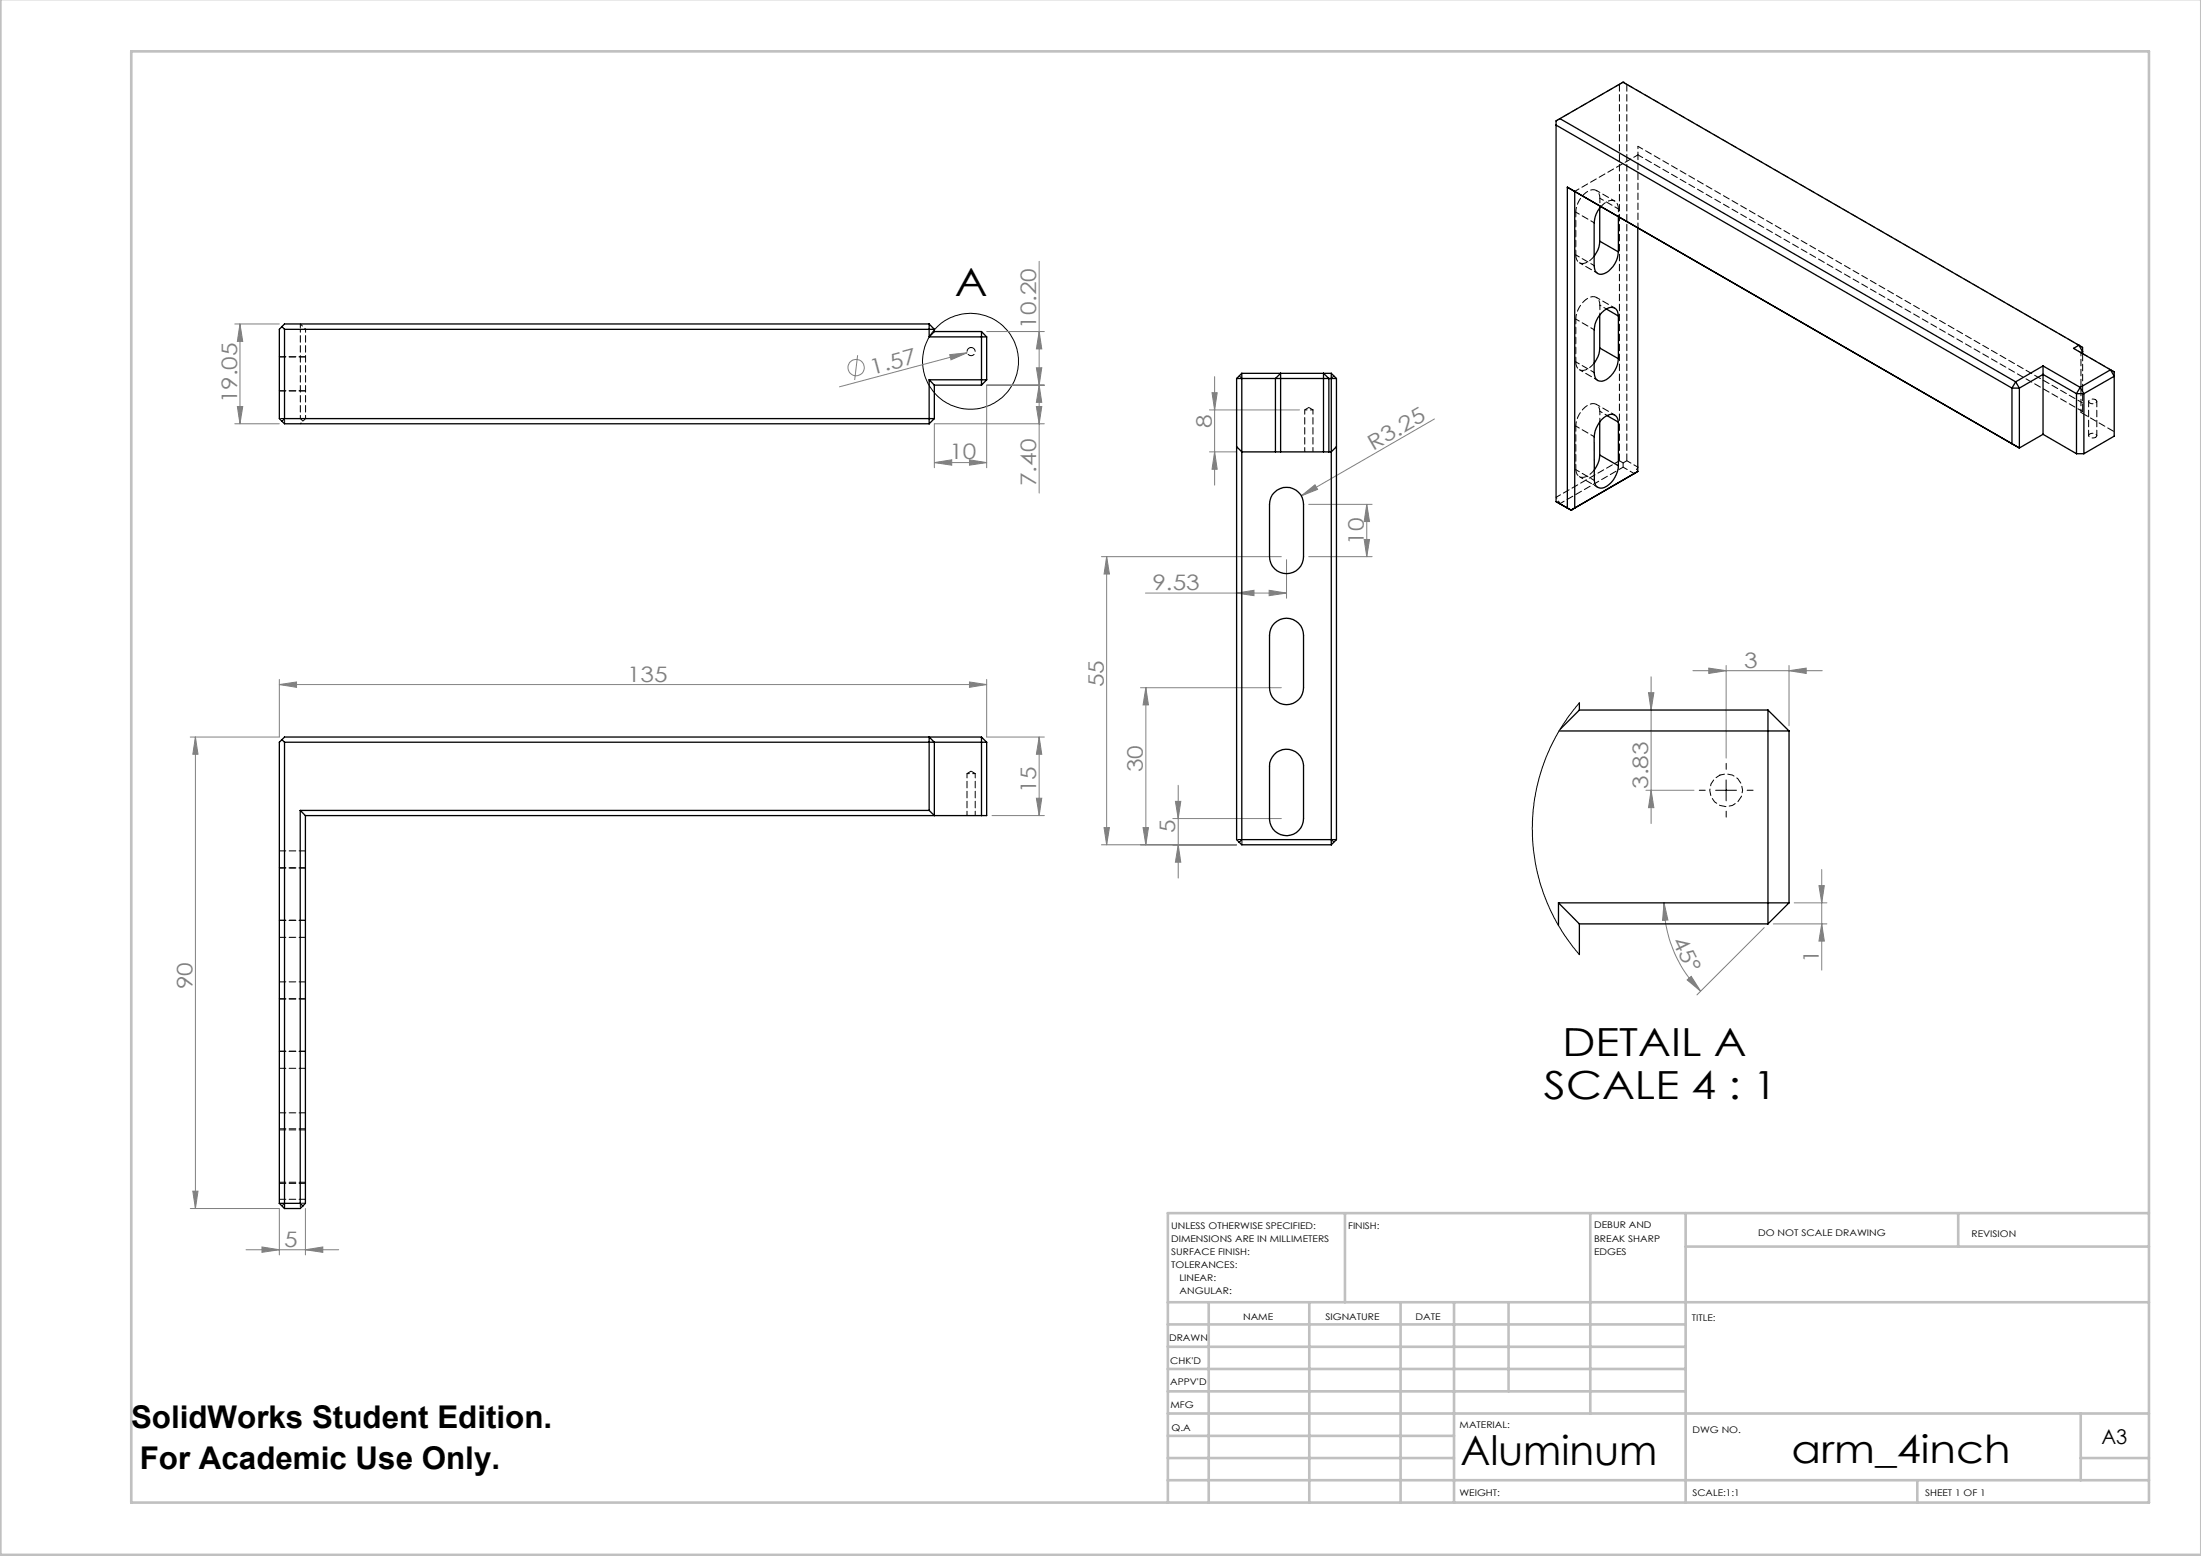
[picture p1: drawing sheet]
<svg xmlns="http://www.w3.org/2000/svg" width="420mm" height="297mm" viewBox="0 0 420 297" stroke-linecap="round" stroke-linejoin="round" font-family="sans-serif">
<g fill="none" stroke="#808080" stroke-width=".19">
<path d="M198.3 49.9v44.2M44.8 61.8h8.5M45.3 77.6h1l-.5 3.3zM45.8 61.8l.5 3.4h-1zM45.8 61.8v19.1M163.7 67.8l-.6 4.7M181.2 67.7l3.3-.4-3 1.4zM184.5 67.3l-24.3 6.5M188.3 63.3h11M197.8 70.2h1l-.5 3.3zM197.8 77.6h1l-.5 3.3zM198.3 63.3l.5 3.3h-1z"/>
<path d="M198.3 73.5l.5 3.3h-1zM199.3 73.5h-11v15.8M230.8 78.2h17.2M231.3 75h1l-.5 3.2zM231.8 71.9v20.7M273.7 80l-25.4 14.6M44.8 80.9h8.5M178.3 88.3l3.3-.5v1zM178.3 88.3h10M185 87.8l3.3 .5-3.3 .5zM199.3 80.9h-21v8.4M230.8 86.3h5.2"/>
<path d="M231.8 86.3l.5 3.3h-1zM248.3 94.6l2.6-2.1 .5 .9zM249.7 96.3h12.1M260.8 96.3l.5 3.3h-1zM260.8 96.3v10M210.2 106.3h34.3M211.2 106.3l.5 3.3h-1zM211.2 106.3v55M218.6 113.2h26.9M236 113.2l3.3-.5v1zM242.2 112.7l3.3 .5-3.3 .5zM245.5 106.8v7.4"/>
<path d="M249.7 106.3h12.1M260.3 103h1l-.5 3.3zM53.3 130.7l3.3-.5v1zM53.3 129.7v11h-17M53.3 130.7h135M185 130.2l3.3 .5-3.3 .5zM188.3 129.7v11h11M217.6 131.3h26.9M218.7 131.3l.4 3.2h-1zM218.7 131.3v30M314.6 132.2h1l-.5 3.3zM315.1 129.2v28"/>
<path d="M323 128h24.7M326.1 127.5l3.3 .5-3.3 .5zM329.4 127v17.7M341.4 128l3.3-.5v1zM341.4 127v11.5M37.3 140.7l.5 3.3h-1zM37.3 140.7v90M189.3 155.7h10M197.8 152.4h1l-.5 3.3zM198.3 140.7l.5 3.3h-1zM198.3 140.7v15M210.7 158h1l-.5 3.3z"/>
<path d="M218.1 158h1l-.4 3.3zM223.8 156.2h20.7M224.3 153h1l-.5 3.2zM224.8 149.9v17.7M314.1 150.8h9.2M315.1 150.8l.5 3.4h-1zM210.2 161.3h25.8M224.8 161.3l.5 3.3h-1zM317.5 172.3l.8 3.3-1 .1zM317.5 172.3a23.9 23.9 0 0 0 7 16.9M336.7 177.1l-12.9 12.8M338.4 176.4h10.2"/>
<path d="M342.4 172.3h6.2M347.1 169h1l-.5 3.3zM347.6 176.4l.5 3.2h-1zM347.6 166v19.2M321.9 187l.8-.6 1.8 2.8zM36.3 230.7h17v8.8M36.8 227.4h1l-.5 3.3zM47 238.5h17.6M50 238l3.3 .5-3.3 .5zM58.3 238.5l3.3-.5v1zM58.3 230.7v8.8"/>
<circle cx="163.4" cy="70.2" r="1.55"/>
</g>
<g fill="none" stroke="#000" stroke-width=".19">
<path d="M327.4 150.8h4M329.4 148.9v4"/>
<circle cx="185.2" cy="68.9" r="9.2"/>
</g>
<path d="M325.4 150.8h-1.1M329.4 146.8v-1.1M329.4 154.8v1.2M333.4 150.8h1.1" fill="none" stroke="#000" stroke-width=".19" stroke-dasharray="15.2 1.3 1.3 1.3"/>
<g fill="none" stroke="#c0c0c0" stroke-width=".5">
<path d="M.1 -.1v296.9h419.9M25 9.8h385.1v277h-385.1zM256.6 231.6v17M303.5 231.6v38.2M321.7 231.6v55.2M321.7 237.9h88.4M373.7 231.6v6.3M410.1 231.6h-187.3v55.2M222.8 248.6h187.3M222.8 257.1h98.9M222.8 252.8h98.9M230.6 248.6v38.2"/>
<path d="M249.8 248.6v38.2M267.3 248.6v38.2M277.5 248.6v38.2M287.9 248.6v17M222.8 265.6h98.9M222.8 261.3h98.9M222.8 278.3h54.7M222.8 274.1h54.7M222.8 269.8h187.3M397.1 278.3h13M397.1 269.8v12.7M222.8 282.5h187.3"/>
<path d="M365.9 282.5v4.3"/>
</g>
<g fill="#808080">
<path d="M181.2 67.7l3.3-.4-3 1.4z"/>
<path d="M248.3 94.6l2.6-2.1 .5 .9z"/>
<path d="M185 87.8l3.3 .5-3.3 .5zM178.3 88.3l3.3-.5v1zM242.2 112.7l3.3 .5-3.3 .5zM236 113.2l3.3-.5v1z"/>
<path d="M326.1 127.5l3.3 .5-3.3 .5zM341.4 128l3.3-.5v1z"/>
<path d="M50 238l3.3 .5-3.3 .5zM58.3 238.5l3.3-.5v1z"/>
<path d="M185 130.2l3.3 .5-3.3 .5zM53.3 130.7l3.3-.5v1z"/>
<path d="M315.1 150.8l.5 3.4h-1zM314.6 132.2h1l-.5 3.3zM347.6 176.4l.5 3.2h-1zM347.1 169h1l-.5 3.3z"/>
<path d="M37.3 140.7l.5 3.3h-1zM36.8 227.4h1l-.5 3.3zM198.3 140.7l.5 3.3h-1zM197.8 152.4h1l-.5 3.3zM45.8 61.8l.5 3.4h-1zM45.3 77.6h1l-.5 3.3zM198.3 63.3l.5 3.3h-1zM197.8 70.2h1l-.5 3.3zM198.3 73.5l.5 3.3h-1zM197.8 77.6h1l-.5 3.3zM231.3 75h1l-.5 3.2zM231.8 86.3l.5 3.3h-1zM260.8 96.3l.5 3.3h-1zM260.3 103h1l-.5 3.3zM224.3 153h1l-.5 3.2zM224.8 161.3l.5 3.3h-1zM218.7 131.3l.4 3.2h-1zM218.1 158h1l-.4 3.3zM211.2 106.3l.5 3.3h-1zM210.7 158h1l-.5 3.3z"/>
<path d="M317.5 172.3l.8 3.3-1 .1zM321.9 187l.8-.6 1.8 2.8z"/>
</g>
<g fill="none" stroke="#000" stroke-width=".25">
<path d="M296.9 23.9l87 50.2M297.7 22.6l12-6.9 87 50.2M297.7 22.6l86.9 50.3M297.7 22.6l-.8 .5v72.6l2.2 1.3M299.1 35.7l86.2 49.8M299.1 35.7v61.3M299.1 35.7l1.4 .8v60.5l-.7 .4M305.3 39.7v6.3M305.5 39.4l-.3 .4a5 5 0 0 0-1 2.7v8.2a1.41 1.41 0 0 0 .7 1.5 1.41 1.41 0 0 0 1.6-.2 5 5 0 0 0 2.3-3.9M305.3 46a4.4 4.4 0 0 1-1.1 2.9M305.3 46l3.5 2.1M306.5 59l2.3 1.3"/>
<path d="M308.8 41.3v6.8M312.5 43.5v46.5M53.8 62.3l-.5 .6v17l1 1h123M53.8 62.3l.5 .6M54.3 62.9v17M54.3 62.9h124M54.3 79.9l-.5 .5M54.3 79.9h124M177.3 61.8v2.5M177.3 72.5v8.4M177.3 61.8l1 1.1M177.3 61.8h-123l-.5 .5"/>
<path d="M177.3 64.3h11M177.3 72.5h11M177.3 72.5l1 1M178.3 62.9v.4M178.3 73.5v6.4M178.3 63.3l-1 1M178.3 63.3h9M178.3 73.5h9M178.3 79.9l-1 1M187.3 63.3v10.2M187.3 63.3l1 1M188.3 64.3v8.2"/>
<path d="M188.3 72.5l-1 1M236 72.2h19M236 72.2v88.1l1 1h17M237 71.3h17M237 71.3v89M237 71.3l-1 .9M254 71.3v90M254 71.3l1 .9M255 72.2v88.1M305.3 66.4a4.6 4.6 0 0 1-1.1 2.9M305.3 60.1v6.3M305.3 66.4l3.5 2.1"/>
<path d="M306.7 79.3l2.1 1.3M308.8 60.3a1.41 1.41 0 0 0-.7-1.5 1.41 1.41 0 0 0-1.6 .2 5 5 0 0 0-2.3 4v8.1a1.41 1.41 0 0 0 .7 1.5 1.41 1.41 0 0 0 1.6-.1 5.1 5.1 0 0 0 2.3-4M308.8 60.3v8.2M383.9 74.1h1.4M383.9 74.1v10.6l1.4 .8M384.6 72.9l-.7 1.2M384.6 72.9l.7 1.2M385.3 74.1l4.6-2.6 6.3 3.6M385.3 74.1v11.4M389.9 69.8l7 4.1M389.9 69.8l-5.3 3.1M389.9 69.8v13.1"/>
<path d="M396.2 75.1h1.5M396.2 75.1v11.5M396.7 65.9l-1 .6 7 4.1M396.7 65.9l.7 1.2-.3 .2M396.7 65.9l.7 .4v1.2M396.9 73.9l.8 1.2M396.9 73.9l-.7 1.2M397.7 75.1v11.5M402.7 70.6l-5.8 3.3M402.7 70.6l.7 1.2-5.7 3.3M402.7 70.6l.7 .4v12.3l-5.7 3.3M236 85.3l1 1h17l1-1"/>
<path d="M243.2 94a3.2 3.2 0 0 1 3.5-.7 3.2 3.2 0 0 1 2 3v10a3.2 3.2 0 0 1-3.2 3.2 3.2 3.2 0 0 1-3.2-3.2v-10a3.1 3.1 0 0 1 .9-2.3zM243.4 86.3v-14.1l1-.9v15M252.6 86.3v-15l1 .9v14.1M297.7 96.2l2.1 1.2M299.1 97l.7 .4M299.8 97.4h.1M305.3 86.9a5.1 5.1 0 0 1-1.1 2.8M305.3 80.5v6.4M305.3 86.9l3.5 2M308.8 80.6a1.42 1.42 0 0 0-.8-1.4 1.42 1.42 0 0 0-1.6 .2 5.3 5.3 0 0 0-2.2 4v8.3a1.39 1.39 0 0 0 .8 1.4 1.39 1.39 0 0 0 1.6-.3 5.2 5.2 0 0 0 2.2-3.9M308.8 80.6v8.3M312.5 90l-12.7 7.4"/>
<path d="M312.5 90l-.7 .4M389.9 82.9l6.3 3.7M389.9 82.9l-4.6 2.6M396.2 86.6h1.5M243.2 119a3.2 3.2 0 0 1 3.5-.7 3.2 3.2 0 0 1 2 2.9v10.1a3.2 3.2 0 0 1-3.2 3.2 3.2 3.2 0 0 1-3.2-3.2v-10.1a3.3 3.3 0 0 1 .9-2.2zM297.5 139.5h43.9M301.4 135.5l-3.7 3.7M301.4 134.2v1.3M301.4 135.5h36M337.4 135.5v40.9M337.4 135.5l4 4M341.4 139.5v32.8"/>
<path d="M53.8 141.2l.5 .5M54.3 141.7h134M54.3 141.7v89M57.3 154.7h120M57.3 154.7v75M57.3 154.7l1 1M58.3 155.7v74l-1 1h-3M177.3 140.7l1 1v14l-1-1zM187.3 140.7h-133l-1 1v88M187.3 140.7v15M187.3 140.7l1 1M188.3 141.7v14h-130"/>
<path d="M243.2 144a3.3 3.3 0 0 1 3.4-.8 3.3 3.3 0 0 1 2.1 2.8v10.2a3.2 3.2 0 0 1-3.1 3.3 3.2 3.2 0 0 1-3.3-3v-10.2a3.3 3.3 0 0 1 .9-2.3zM237 160.3l-.5 .5M237 160.3h18M255 160.3l-1 1M297.4 172.3h44M297.4 172.3v4.3M297.4 172.3l4 4.1M301.4 176.4v5.8M301.4 176.4h36M341.4 172.3l-4 4.1M53.3 229.7h4M53.3 229.7l1 1"/>
<path d="M57.3 229.7l.5 .5"/>
</g>
<g fill="none" stroke="#000" stroke-width=".19" stroke-dasharray="1.3 .6">
<path d="M309.7 15.7h.1M300.7 48.7a1.4 1.4 0 0 0 .7 1.4 1.4 1.4 0 0 0 1.6-.1l1.2-1.1M58.3 74.6h-5M58.3 68.1h-5M300.7 69.1a1.4 1.4 0 0 0 .7 1.5 1.4 1.4 0 0 0 1.6-.2l1.2-1.1M397.1 67.3h.1M397.4 78.5l-.3 .2M397.4 66.3l-87-50.2M53.3 178.9h5M58.3 175.7h-5M58.3 165.7h-5M58.3 162.4h-5"/>
<path d="M58.3 190.7h-5M58.3 187.4h-5M53.3 203.9h5M58.3 200.7h-5M58.3 215.7h-5M58.3 215.5h-5M58.3 212.4h-5M53.3 228.9h5M58.3 225.7h-5M58.3 225.9h-5"/>
</g>
<path d="M312.6 27.9v1.7M250.5 78.2h-1.5M306.7 79.3l-1.4-.8M395.7 66.5l1.4 .8M186.1 147.7h-1.6" fill="none" stroke="#000" stroke-width=".19" stroke-dasharray="1.3 .6" stroke-dashoffset=".8"/>
<g fill="none" stroke="#000" stroke-width=".19" stroke-dasharray="1.3 .6" stroke-dashoffset=".5">
<path d="M308.2 38.4l-3.6-2M308.8 39.9l-3.5-2.1M301.4 50.1l3.5 2.1M304.2 42.5l-3.5-2M304.2 50.7l-3.5-2M308.2 58.8l-3.6-2M54.3 79.9h-1M57.3 61.8v1M249.8 77.8l-.8 .4M250.5 78.2l-.7-.4M301.4 70.6l3.5 2M304.2 62.9l-3.5-2"/>
<path d="M304.2 71.1l-3.5-2M308.2 79.2l-3.6-2M54.3 80.9v-1M301.4 91l3.5 2M304.2 83.4l-3.5-2.1M304.2 91.7l-3.5-2M185.3 147.2l-.8 .5M186.1 147.7l-.8-.5M237 161.2v-1M237 160.2h-1M57.3 229.7v1M58.3 229.7h-1"/>
</g>
<g fill="none" stroke="#000" stroke-width=".19" stroke-dasharray="1.3 .6" stroke-dashoffset=".4">
<path d="M309.7 15.7l-.7 .4M309.7 15.7l.7 .4M305.3 37.8a1.4 1.4 0 0 0-.7-1.4 1.4 1.4 0 0 0-1.6 .1 5.1 5.1 0 0 0-2.3 4M300.7 40.5v8.2M305.3 58.3a1.4 1.4 0 0 0-.7-1.5 1.4 1.4 0 0 0-1.6 .1 5.1 5.1 0 0 0-2.3 4M237 72.2l-.5-.5M249 78.2v8M254.5 71.7l-.5 .5M300.7 60.9v8.2M305.3 78.5a1.39 1.39 0 0 0-.8-1.4 1.39 1.39 0 0 0-1.6 .3 5.1 5.1 0 0 0-2.2 3.9M57.8 80.4l-.5-.5M250.5 86.2v-8"/>
<path d="M309 87.9l.7 .5M309.7 89.2v-.8M309.7 88.4l.7-.5M310.4 87.9l2.2 1.3M311.9 90.4l-2.2-1.2M184.5 147.7v8M186.1 155.7v-8M328.2 147.9a3.1 3.1 0 0 1 4.3 2.9 3.1 3.1 0 0 1-4.3 2.9 3.1 3.1 0 0 1-1-5.1l1-.7M254 160.2l.5 .5M53.8 230.2l.5-.5"/>
</g>
<path d="M185.3 66.3a.78 .78 0 0 1 .7 1.1 .78 .78 0 0 1-1.2 .3 .78 .78 0 0 1 .2-1.3l.3-.1M300.7 89.7a1.39 1.39 0 0 0 .8 1.3 1.39 1.39 0 0 0 1.6-.2l1.1-1.1" fill="none" stroke="#000" stroke-width=".19" stroke-dasharray="1.3 .6" stroke-dashoffset=".1"/>
<path d="M308.8 39.9v1.4M306.5 59l-1.2-.7M57.3 61.8l1 1M57.3 79.9v-17.1M58.3 79.9l-1 1M58.3 62.8v17.1M297.7 96.1l-.7-1.2M312.6 89.2l-.7 1.2" fill="none" stroke="#000" stroke-width=".19" stroke-dasharray="1.3 .6" stroke-dashoffset=".7"/>
<path d="M397.1 78.7l6.4 3.7M403.5 71l-6.4-3.7" fill="none" stroke="#000" stroke-width=".19" stroke-dasharray="1.3 .6" stroke-dashoffset="-.2"/>
<path d="M397.1 78.7v-11.4M399.9 76.3l.2 .3a.9 .9 0 0 1-1.5 0 .93 .93 0 0 1 1.3-.3M305.3 80.5v-2M399.9 83.5l.2-.3a.9 .9 0 0 0-1.5 0 .93 .93 0 0 0 1.3 .3" fill="none" stroke="#000" stroke-width=".19" stroke-dasharray="1.3 .6" stroke-dashoffset=".6"/>
<path d="M310.4 16.1v71.8M397.4 67.5v11M309 87.9v-71.8" fill="none" stroke="#000" stroke-width=".19" stroke-dasharray="1.3 .6" stroke-dashoffset="-.1"/>
<path d="M305.5 39.4l.2-.1a2.21 2.21 0 0 1 2.5-.9 1.63 1.63 0 0 1 .6 1.5M312.6 27.9l84.8 49M397.4 78.5l-84.8-48.9M398.6 76.6v6.6M400.1 83.2v-6.6" fill="none" stroke="#000" stroke-width=".19" stroke-dasharray="1.3 .6" stroke-dashoffset=".2"/>
<path d="M309 16.1l-12 7M312.6 29.6v13.9M312.6 29.6l-12.1 6.9M297 94.9l12-7M300.7 81.3v8.4M309.7 89.2l-12 6.9" fill="none" stroke="#000" stroke-width=".19" stroke-dasharray="1.3 .6" stroke-dashoffset=".3"/>
<path d="M305.3 39.7v-1.9M305.3 60.1v-1.8" fill="none" stroke="#000" stroke-width=".19" stroke-dasharray="1.3 .6" stroke-dashoffset=".9"/>
<path d="M301.4 134.2l-2.3 2.8-1.6 2.5-1.7 3.2-.9 2.3-1.2 3.4-.6 2.8-.5 3.4-.2 3.4 .1 3.4 .5 3.6 .8 3.3 .7 2.3 1.3 3.1 1.5 2.8 1.8 2.8 2.3 2.9" fill="none" stroke="#000" stroke-width=".19"/>
<text font-size="7.8" x="278.7" y="279.7">Aluminum</text>
<g font-size="7.4">
<text x="182.2" y="56.4">A</text>
<text x="298.2" y="201.6">DETAIL A</text>
<text x="294.6" y="209.9">SCALE 4 : 1</text>
<text x="341.9" y="279.3">arm_4inch</text>
</g>
<g font-size="6">
<text x="25" y="272.6">SolidWorks Student Edition.</text>
<text x="26.7" y="280.3">For Academic Use Only.</text>
</g>
<g font-size="4.1" fill="#808080">
<text x="197.7" y="62.8" transform="rotate(-90 197.7 62.8)">10.20</text>
<text x="166.4" y="71.6" transform="rotate(-15 166.4 71.6)">1.57</text>
<text x="45.2" y="77" transform="rotate(-90 45.2 77)">19.05</text>
<text x="231.2" y="81.7" transform="rotate(-90 231.2 81.7)">8</text>
<text x="181.2" y="87.7">10</text>
<text x="262.1" y="86" transform="rotate(-30 262.1 86)">R3.25</text>
<text x="197.7" y="92.8" transform="rotate(-90 197.7 92.8)">7.40</text>
<text x="260.3" y="103.9" transform="rotate(-90 260.3 103.9)">10</text>
<text x="219.9" y="112.6">9.53</text>
<text x="119.7" y="130.1">135</text>
<text x="210.6" y="131.2" transform="rotate(-90 210.6 131.2)">55</text>
<text x="332.8" y="127.4">3</text>
<text x="218.1" y="147.4" transform="rotate(-90 218.1 147.4)">30</text>
<text x="197.7" y="151.4" transform="rotate(-90 197.7 151.4)">15</text>
<text x="314.5" y="150.6" transform="rotate(-90 314.5 150.6)">3.83</text>
<text x="224.3" y="159" transform="rotate(-90 224.3 159)">5</text>
<text x="319" y="179.6" transform="rotate(63 319 179.6)">45°</text>
<text x="347.1" y="183.9" transform="rotate(-90 347.1 183.9)">1</text>
<text x="36.7" y="188.9" transform="rotate(-90 36.7 188.9)">90</text>
<text x="54.2" y="237.9">5</text>
</g>
<text font-size="3.9" x="401" y="275.7">A3</text>
<g font-size="1.7">
<text x="223.5" y="234.6">UNLESS OTHERWISE SPECIFIED:</text>
<text x="223.5" y="237.1">DIMENSIONS ARE IN MILLIMETERS</text>
<text x="223.5" y="239.6">SURFACE FINISH:</text>
<text x="257.3" y="234.6">FINISH:</text>
<text x="304.2" y="234.5">DEBUR AND</text>
<text x="304.2" y="237">BREAK SHARP</text>
<text x="304.2" y="239.5">EDGES</text>
<text x="335.5" y="235.9">DO NOT SCALE DRAWING</text>
<text x="376.2" y="236.1">REVISION</text>
<text x="223.5" y="242.1">TOLERANCES:</text>
<text x="225.1" y="244.6">LINEAR:</text>
<text x="225.1" y="247">ANGULAR:</text>
<text x="237.2" y="252">NAME</text>
<text x="252.9" y="251.9">SIGNATURE</text>
<text x="270.1" y="251.9">DATE</text>
<text x="223.1" y="256">DRAWN</text>
<text x="322.8" y="252.2">TITLE:</text>
<text x="223.3" y="260.3">CHK'D</text>
<text x="223.3" y="264.4">APPV'D</text>
<text x="223.3" y="268.7">MFG</text>
<text x="223.6" y="273.1">Q.A</text>
<text x="278.5" y="272.5">MATERIAL:</text>
<text x="323" y="273.6">DWG NO.</text>
<text x="278.5" y="285.5">WEIGHT:</text>
<text x="323" y="285.6">SCALE:1:1</text>
<text x="367.4" y="285.6">SHEET 1 OF 1</text>
</g>
</svg>
